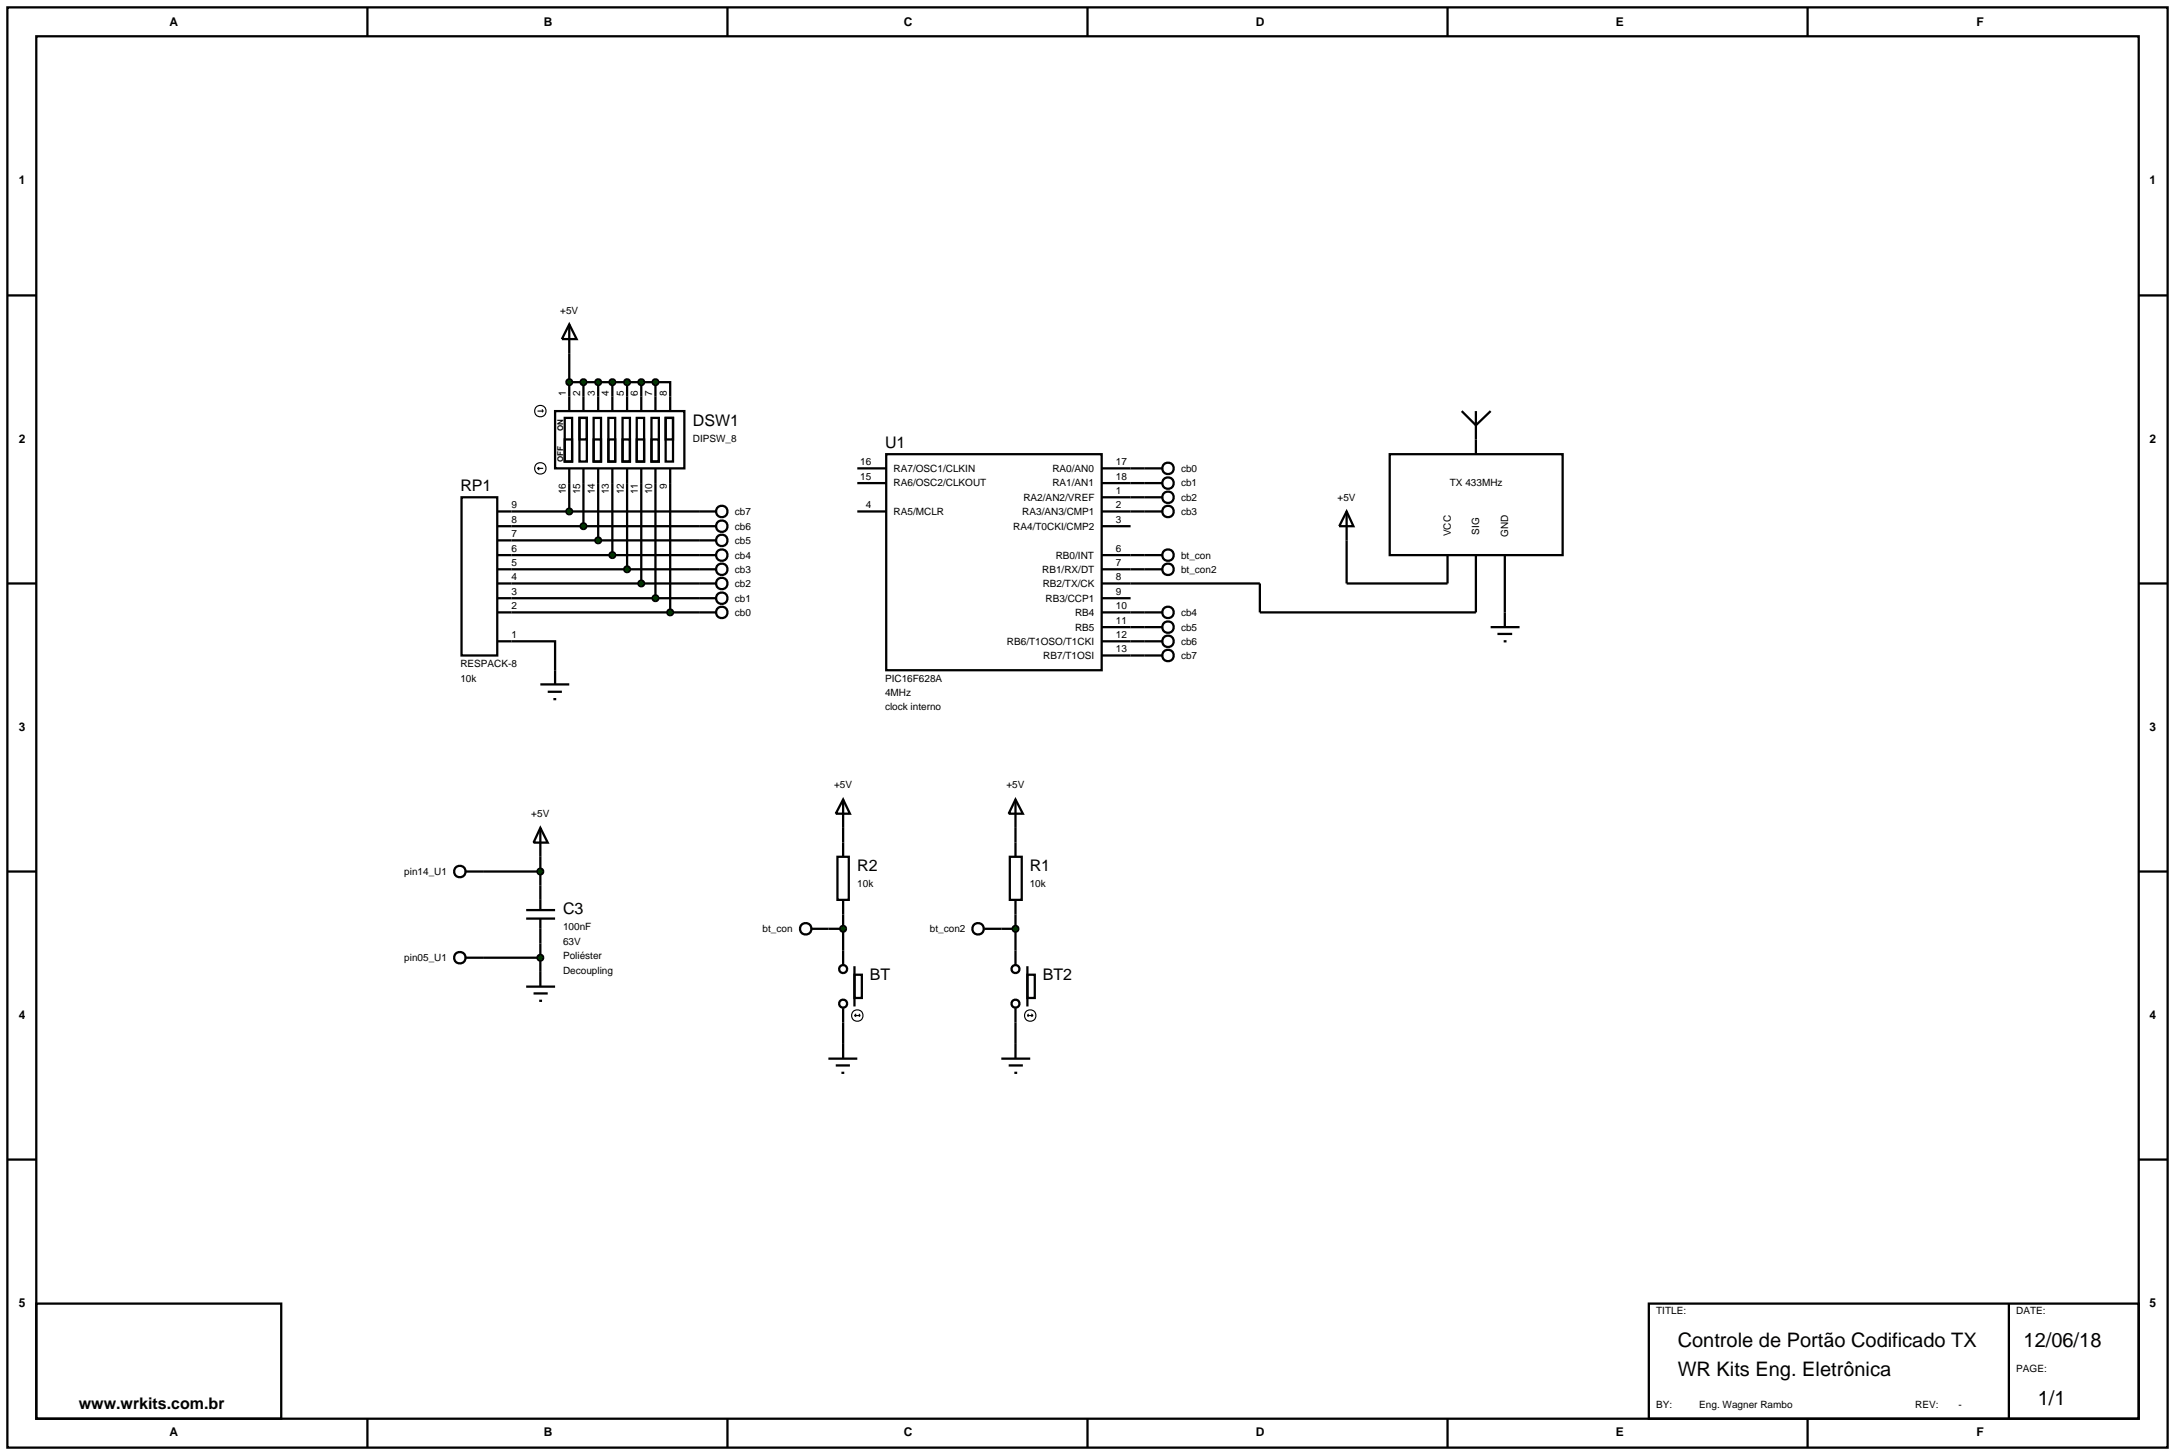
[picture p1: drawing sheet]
<svg xmlns="http://www.w3.org/2000/svg" width="384mm" height="257mm" viewBox="0 0 384 257" stroke-linecap="round" stroke-linejoin="round" font-family="sans-serif">
<g fill="none" stroke="#000" stroke-width=".4">
<path d="M1.3 1.3h381v254h-381zM6.4 6.4h370.8v243.8h-370.8zM64.8 1.3v5.1M128.3 1.3v5.1M191.8 1.3v5.1M255.3 1.3v5.1M318.8 1.3v5.1M1.3 52.1h5.1M377.2 52.1h5.1M100.4 67.4h15.2M100.4 62.3v7.6M102.9 67.4v2.5"/>
<path d="M105.5 67.4v2.5M108 67.4v2.5M110.6 67.4v2.5M113.1 67.4v2.5M115.6 67.4h2.6v2.5M115.6 67.4v2.5M90.2 97.9h33.1M90.2 90.2h33.1M90.2 92.8h33.1M90.2 95.3h33.1M100.4 85.2v5M102.9 85.2v7.6"/>
<path d="M105.5 85.2v10.1M108 85.2v12.7M110.6 85.2v15.2M113.1 85.2v17.7M115.6 85.2v20.3M118.2 85.2v22.8M199.4 97.9h2.5M199.4 90.2h2.5M199.4 87.7h2.5M199.4 85.2h2.5M199.4 82.6h2.5M1.3 102.9h5.1"/>
<path d="M90.2 113.1h7.7v5.1M90.2 102.9h33.1M90.2 100.4h33.1M90.2 108h33.1M90.2 105.5h33.1M199.4 100.4h2.5M199.4 108h2.5M199.4 110.6h2.5M199.4 113.1h2.5M199.4 115.6h2.5M377.2 102.9h5.1M1.3 153.7h5.1"/>
<path d="M85.2 153.7h10.1M95.3 151.1v5.1M147.7 151.1h2v7.6h-2zM148.7 141l1.2 2.5h-2.5zM148.7 141v10.1M148.7 158.7v11.5M179.1 146v2.6M377.2 153.7h5.1M85.2 168.9h10.1M95.3 166.4v5M143.1 163.8h5.6M148.7 177.8v8.9"/>
<path d="M150.7 171.9h1.3v4.1h-1.3zM150.7 170.4v7.1M176.6 163.8h2.5M179.1 161.3v6.3M146.1 186.7h5.1M147.4 187.9h2.5M148.4 189.2h.5M179.1 180.3v3.8M1.3 204.5h5.1M377.2 204.5h5.1M6.4 229.9h43.2v20.3h-43.2zM290.8 229.9h86.4v20.3h-86.4z"/>
<path d="M354.3 229.9v20.3M64.8 250.2v5.1M128.3 250.2v5.1M191.8 250.2v5.1M255.3 250.2v5.1M318.8 250.2v5.1"/>
<circle cx="142.1" cy="163.8" r="1.01"/>
<circle cx="148.7" cy="170.9" r=".7"/>
<circle cx="148.7" cy="177" r=".7"/>
</g>
<g fill="none" stroke="#000" stroke-width=".2">
<path d="M150.7 179.1h1M150.7 179.1l.3 .2M151 178.8l-.3 .3M151.5 178.8l.2 .3M151.7 179.1l-.2 .2"/>
<circle cx="151.2" cy="179.1" r="1.01"/>
</g>
<path d="M148.3 163.5l.4-.2-.5 .5zM148.7 163.3l.4 .2 .1 .3zM149.2 163.8l-.1 .3-.4 .2zM148.2 163.8l.5 .5-.3-.1z" fill="#004000" stroke="#000" stroke-width=".4"/>
<path d="M148.2 163.8l.5-.5 .5 .5-.5 .5z" fill="#004000"/>
<g fill="none" stroke="#000" stroke-width=".4">
<path d="M82.1 153.7h3.1M95.3 156.2v4.3M82.1 168.9h3.1M92.8 162h5.1M92.8 160.5h5.1M92.8 174h5.1M94.1 175.2h2.5M95.1 176.5h.5M95.3 162v4.4M95.3 171.4v2.6"/>
<circle cx="81.1" cy="153.7" r="1.01"/>
<circle cx="81.1" cy="168.9" r="1.01"/>
</g>
<path d="M95 168.5l.3-.1-.5 .5zM95.3 168.4l.4 .2 .1 .3zM95.8 168.9l-.2 .4-.3 .1zM94.8 168.9l.5 .5-.3-.1z" fill="#004000" stroke="#000" stroke-width=".4"/>
<path d="M94.8 168.9l.5-.5 .5 .5-.5 .5z" fill="#004000"/>
<path d="M95.3 146l1.3 2.6h-2.5zM95.3 146v5.1" fill="none" stroke="#000" stroke-width=".4"/>
<path d="M94.9 153.4l.4-.2-.5 .5zM95.3 153.2l.3 .1 .2 .4zM95.8 153.7l-.1 .3-.4 .2zM94.8 153.7l.5 .5-.3-.1z" fill="#004000" stroke="#000" stroke-width=".4"/>
<path d="M94.8 153.7l.5-.5 .5 .5-.5 .5z" fill="#004000"/>
<g fill="none" stroke="#000" stroke-width=".4">
<path d="M151.2 82.6h5.1M151.2 85.2h5.1M151.2 90.2h5.1M156.3 80.1h38v38.1h-38zM194.3 82.6h5.1M194.3 97.9h5.1M194.3 85.2h5.1M194.3 87.7h5.1M194.3 90.2h5.1M194.3 92.8h5.1M194.3 100.4h5.1M194.3 102.9h5.1"/>
<path d="M194.3 105.5h5.1M194.3 108h5.1M194.3 110.6h5.1M194.3 113.1h5.1M194.3 115.6h5.1M178.1 151.1h2.1v7.6h-2.1zM179.1 141l1.3 2.5h-2.5zM179.1 141v5M179.1 148.6v2.5M179.1 158.7v2.6M173.6 163.8h3M179.1 167.6v2.6"/>
<path d="M179.1 177.8v2.5M181.2 171.9h1.3v4.1h-1.3zM181.2 170.4v7.1M176.6 186.7h5.1M177.9 187.9h2.5M178.9 189.2h.5M179.1 184.1v2.6"/>
<circle cx="172.5" cy="163.8" r="1.01"/>
<circle cx="179.1" cy="170.9" r=".7"/>
<circle cx="179.1" cy="177" r=".7"/>
</g>
<g fill="none" stroke="#000" stroke-width=".2">
<path d="M181.2 179.1h1M181.2 179.1l.2 .2M181.4 178.8l-.2 .3M181.9 178.8l.3 .3M182.2 179.1l-.3 .2"/>
<circle cx="181.7" cy="179.1" r="1.01"/>
</g>
<path d="M178.7 163.5l.4-.2-.5 .5zM179.1 163.3l.4 .2 .1 .3zM179.6 163.8l-.1 .3-.4 .2zM178.6 163.8l.5 .5-.4-.2z" fill="#004000" stroke="#000" stroke-width=".4"/>
<path d="M178.6 163.8l.5-.5 .5 .5-.5 .5z" fill="#004000"/>
<g fill="none" stroke="#000" stroke-width=".4">
<path d="M100.4 57.2l1.3 2.6h-2.6zM100.4 57.2v5.1M97.9 72.5h22.8v10.1h-22.8zM99.6 73.7h1.3v7.7h-1.3zM99.6 77.5h1.3v3.9h-1.3zM100.4 69.9v2.6M102.2 73.7h1.3v7.7h-1.3zM102.2 73.7h1.3v3.8h-1.3zM102.9 69.9v2.6M104.7 73.7h1.3v7.7h-1.3zM104.7 77.5h1.3v3.9h-1.3zM105.5 69.9v2.6"/>
<path d="M107.3 73.7h1.2v7.7h-1.2zM107.3 77.5h1.2v3.9h-1.2zM108 69.9v2.6M109.8 73.7h1.3v7.7h-1.3zM109.8 77.5h1.3v3.9h-1.3zM110.6 69.9v2.6M112.3 73.7h1.3v7.7h-1.3zM112.3 77.5h1.3v3.9h-1.3zM113.1 69.9v2.6M114.9 73.7h1.3v7.7h-1.3zM114.9 77.5h1.3v3.9h-1.3zM115.6 69.9v2.6"/>
<path d="M117.4 73.7h1.3v7.7h-1.3zM117.4 73.7h1.3v3.8h-1.3zM118.2 69.9v2.6M81.4 87.7h6.3v27.9h-6.3zM87.7 97.9h2.5M87.7 90.2h2.5M87.7 95.3h2.5M87.7 92.8h2.5M100.4 82.6v2.6M102.9 82.6v2.6M105.5 82.6v2.6M108 82.6v2.6"/>
<path d="M110.6 82.6v2.6M113.1 82.6v2.6M115.6 82.6v2.6M118.2 82.6v2.6M201.9 97.9h3.1M201.9 90.2h3.1M201.9 87.7h3.1M201.9 85.2h3.1M201.9 82.6h3.1M87.7 100.4h2.5M87.7 108h2.5M87.7 113.1h2.5"/>
<path d="M87.7 105.5h2.5M87.7 102.9h2.5M97.9 118.2v2.5M201.9 100.4h3.1M201.9 108h3.1M201.9 110.6h3.1M201.9 113.1h3.1M201.9 115.6h3.1M95.3 120.7h5.1M96.6 122h2.5M97.6 123.3h.5"/>
<circle cx="206" cy="87.7" r="1.01"/>
<circle cx="206" cy="82.6" r="1.01"/>
<circle cx="206" cy="97.9" r="1.01"/>
<circle cx="206" cy="85.2" r="1.01"/>
<circle cx="206" cy="90.2" r="1.01"/>
<circle cx="206" cy="100.4" r="1.01"/>
<circle cx="206" cy="113.1" r="1.01"/>
<circle cx="206" cy="108" r="1.01"/>
<circle cx="206" cy="110.6" r="1.01"/>
<circle cx="206" cy="115.6" r="1.01"/>
</g>
<g fill="none" stroke="#000" stroke-width=".2">
<path d="M94.8 72.5h1M95.6 72.2l.2 .3M95.8 72.5l-.2 .2M94.8 82.6l.3 .3M94.8 82.6h1M95.1 82.4l-.3 .2"/>
<circle cx="95.3" cy="72.5" r="1.01"/>
<circle cx="95.3" cy="82.6" r="1.01"/>
</g>
<g fill="#004000" stroke="#000" stroke-width=".4">
<path d="M102.6 67l.3-.1-.5 .5zM102.9 66.9l.3 .1 .2 .4zM103.4 67.4l-.2 .4-.3 .1zM102.4 67.4l.5 .5-.3-.1z"/>
<path d="M105.2 67l.3-.1-.5 .5zM105.5 66.9l.3 .1 .2 .4zM106 67.4l-.2 .4-.3 .1zM105 67.4l.5 .5-.3-.1z"/>
<path d="M107.6 67.1l.4-.2-.5 .5zM108 66.9l.3 .1 .2 .4zM108.5 67.4l-.2 .4-.3 .1zM107.5 67.4l.5 .5-.3-.1z"/>
<path d="M110.2 67.1l.4-.2-.5 .5zM110.6 66.9l.3 .1 .2 .4zM111.1 67.4l-.2 .4-.3 .1zM110.1 67.4l.5 .5-.3-.1z"/>
<path d="M112.8 67l.3-.1-.5 .5zM113.1 66.9l.3 .1 .2 .4zM113.1 67.9l.5-.5-.2 .4zM112.6 67.4l.5 .5-.3-.1z"/>
<path d="M115.3 67l.3-.1-.5 .5zM115.6 66.9l.3 .1 .2 .4zM116.1 67.4l-.2 .4-.3 .1zM115.1 67.4l.5 .5-.3-.1z"/>
<path d="M100.1 67l.3-.1-.5 .5zM100.4 66.9l.3 .1 .2 .4zM100.4 67.9l.5-.5-.2 .4zM99.9 67.4l.5 .5-.3-.1z"/>
</g>
<g fill="#004000">
<path d="M102.4 67.4l.5-.5 .5 .5-.5 .5z"/>
<path d="M105 67.4l.5-.5 .5 .5-.5 .5z"/>
<path d="M107.5 67.4l.5-.5 .5 .5-.5 .5z"/>
<path d="M110.1 67.4l.5-.5 .5 .5-.5 .5z"/>
<path d="M112.6 67.4l.5-.5 .5 .5-.5 .5z"/>
<path d="M115.1 67.4l.5-.5 .5 .5-.5 .5z"/>
<path d="M99.9 67.4l.5-.5 .5 .5-.5 .5z"/>
</g>
<g fill="none" stroke="#000" stroke-width=".4">
<path d="M123.3 90.2h3M123.3 92.8h3M123.3 95.3h3M123.3 97.9h3M123.3 100.4h3M123.3 102.9h3M123.3 105.5h3M123.3 108h3"/>
<circle cx="127.3" cy="95.3" r="1.01"/>
<circle cx="127.3" cy="97.9" r="1.01"/>
<circle cx="127.3" cy="90.2" r="1.01"/>
<circle cx="127.3" cy="92.8" r="1.01"/>
<circle cx="127.3" cy="100.4" r="1.01"/>
<circle cx="127.3" cy="108" r="1.01"/>
<circle cx="127.3" cy="102.9" r="1.01"/>
<circle cx="127.3" cy="105.5" r="1.01"/>
</g>
<g fill="#004000" stroke="#000" stroke-width=".4">
<path d="M100 89.9l.4-.2-.5 .5zM100.4 89.7l.3 .1 .2 .4zM100.4 90.7l.5-.5-.2 .4zM99.9 90.2l.5 .5-.3-.1z"/>
<path d="M102.6 92.4l.3-.1-.5 .5zM102.9 92.3l.4 .2 .1 .3zM102.9 93.3l.5-.5-.1 .3zM102.4 92.8l.5 .5-.4-.2z"/>
<path d="M105.2 94.9l.3-.1-.5 .5zM105.5 94.8l.3 .1 .2 .4zM106 95.3l-.2 .4-.3 .1zM105 95.3l.5 .5-.3-.1z"/>
<path d="M107.7 97.5l.3-.1-.5 .5zM108 97.4l.4 .2 .1 .3zM108 98.4l.5-.5-.1 .3zM107.5 97.9l.5 .5-.3-.1z"/>
<path d="M110.2 100.1l.4-.2-.5 .5zM110.6 99.9l.3 .1 .2 .4zM111.1 100.4l-.1 .3-.4 .2zM110.1 100.4l.5 .5-.4-.2z"/>
<path d="M112.8 102.5l.3-.1-.5 .5zM113.1 102.4l.3 .1 .2 .4zM113.1 103.4l.5-.5-.2 .4zM112.6 102.9l.5 .5-.3-.1z"/>
<path d="M115.2 105.2l.4-.2-.5 .5zM115.6 105l.4 .2 .1 .3zM116.1 105.5l-.1 .3-.4 .2zM115.1 105.5l.5 .5-.3-.1z"/>
<path d="M117.9 107.6l.3-.1-.5 .5zM118.2 107.5l.3 .1 .2 .4zM118.7 108l-.2 .4-.3 .1zM117.7 108l.5 .5-.4-.2z"/>
</g>
<g fill="#004000">
<path d="M100.4 89.7l.5 .5-.5 .5-.5-.5z"/>
<path d="M102.4 92.8l.5-.5 .5 .5-.5 .5z"/>
<path d="M105.5 94.8l.5 .5-.5 .5-.5-.5z"/>
<path d="M108 97.4l.5 .5-.5 .5-.5-.5z"/>
<path d="M110.1 100.4l.5-.5 .5 .5-.5 .5z"/>
<path d="M112.6 102.9l.5-.5 .5 .5-.5 .5z"/>
<path d="M115.1 105.5l.5-.5 .5 .5-.5 .5z"/>
<path d="M118.2 107.5l.5 .5-.5 .5-.5-.5z"/>
</g>
<path d="M257.8 72.5l2.5 2.5 2.6-2.5M260.3 72.5v7.6M237.5 90.2l1.2 2.6h-2.5zM237.5 90.2v12.7h17.8v-5M245.1 80.1h30.5v17.8h-30.5zM260.3 97.9v10.1h-38.1v-5.1h-22.8M265.4 97.9v12.7M262.9 110.6h5.1M264.1 111.8h2.6M265.2 113.1h.5" fill="none" stroke="#000" stroke-width=".4"/>
<g font-size="3.5">
<text x="295.9" y="237.6">Controle de Portão Codificado TX</text>
<text x="356.9" y="237.6">12/06/18</text>
<text x="295.9" y="242.7">WR Kits Eng. Eletrônica</text>
<text x="359.4" y="247.8">1/1</text>
</g>
<g font-size="2.8">
<text x="122.2" y="75.1">DSW1</text>
<text x="156.1" y="79">U1</text>
<text x="81.2" y="86.6">RP1</text>
<text x="151.2" y="153.7">R2</text>
<text x="181.6" y="153.7">R1</text>
<text x="99.3" y="161.3">C3</text>
<text x="153.4" y="172.8">BT</text>
<text x="183.9" y="172.8">BT2</text>
<text x="13.9" y="248.5">www.wrkits.com.br</text>
</g>
<g font-size="2.1">
<text x="29.9" y="4.5">A</text>
<text x="95.9" y="4.5">B</text>
<text x="159.4" y="4.5">C</text>
<text x="221.5" y="4.5">D</text>
<text x="285" y="4.5">E</text>
<text x="348.6" y="4.5">F</text>
<text x="3.3" y="32.4">1</text>
<text x="379.1" y="32.4">1</text>
<text x="3.3" y="78.1">2</text>
<text x="379.1" y="78.1">2</text>
<text x="3.3" y="128.9">3</text>
<text x="379.1" y="128.9">3</text>
<text x="3.3" y="179.7">4</text>
<text x="379.1" y="179.7">4</text>
<text x="3.3" y="230.5">5</text>
<text x="379.1" y="230.5">5</text>
<text x="29.9" y="253.3">A</text>
<text x="95.9" y="253.3">B</text>
<text x="159.4" y="253.3">C</text>
<text x="221.5" y="253.3">D</text>
<text x="285" y="253.3">E</text>
<text x="348.6" y="253.3">F</text>
</g>
<g font-size="1.8">
<text x="98.8" y="55.3">+5V</text>
<text x="99.8" y="69.9" transform="rotate(-90 99.8 69.9)">1</text>
<text x="102.3" y="69.9" transform="rotate(-90 102.3 69.9)">2</text>
<text x="104.9" y="69.9" transform="rotate(-90 104.9 69.9)">3</text>
<text x="107.4" y="69.9" transform="rotate(-90 107.4 69.9)">4</text>
<text x="110" y="69.9" transform="rotate(-90 110 69.9)">5</text>
<text x="112.5" y="69.9" transform="rotate(-90 112.5 69.9)">6</text>
<text x="115" y="69.9" transform="rotate(-90 115 69.9)">7</text>
<text x="117.6" y="69.9" transform="rotate(-90 117.6 69.9)">8</text>
<text x="122.2" y="77.9">DIPSW_8</text>
<text x="151.7" y="82">16</text>
<text x="157.6" y="83.2">RA7/OSC1/CLKIN</text>
<text x="185.6" y="83.2">RA0/AN0</text>
<text x="196.8" y="82">17</text>
<text x="208.3" y="83.2">cb0</text>
<text x="90.2" y="89.6">9</text>
<text x="99.8" y="87.2" transform="rotate(-90 99.8 87.2)">16</text>
<text x="102.3" y="87.2" transform="rotate(-90 102.3 87.2)">15</text>
<text x="104.9" y="87.2" transform="rotate(-90 104.9 87.2)">14</text>
<text x="107.4" y="87.2" transform="rotate(-90 107.4 87.2)">13</text>
<text x="110" y="87.2" transform="rotate(-90 110 87.2)">12</text>
<text x="112.5" y="87.2" transform="rotate(-90 112.5 87.2)">11</text>
<text x="115" y="87.2" transform="rotate(-90 115 87.2)">10</text>
<text x="117.6" y="86.2" transform="rotate(-90 117.6 86.2)">9</text>
<text x="151.7" y="84.6">15</text>
<text x="152.7" y="89.6">4</text>
<text x="157.6" y="85.8">RA6/OSC2/CLKOUT</text>
<text x="180.5" y="88.3">RA2/AN2/VREF</text>
<text x="185.6" y="85.8">RA1/AN1</text>
<text x="196.8" y="84.6">18</text>
<text x="196.8" y="87.1">1</text>
<text x="196.8" y="89.6">2</text>
<text x="208.3" y="88.3">cb2</text>
<text x="208.3" y="85.8">cb1</text>
<text x="235.9" y="88.3">+5V</text>
<text x="255.7" y="85.8">TX 433MHz</text>
<text x="90.2" y="94.7">7</text>
<text x="90.2" y="92.2">8</text>
<text x="129.6" y="90.8">cb7</text>
<text x="129.6" y="93.4">cb6</text>
<text x="129.6" y="95.9">cb5</text>
<text x="157.6" y="90.8">RA5/MCLR</text>
<text x="178.7" y="93.4">RA4/T0CKI/CMP2</text>
<text x="180.3" y="90.8">RA3/AN3/CMP1</text>
<text x="196.8" y="92.2">3</text>
<text x="208.3" y="90.8">cb3</text>
<text x="255.9" y="94.6" transform="rotate(-90 255.9 94.6)">VCC</text>
<text x="260.9" y="94.3" transform="rotate(-90 260.9 94.3)">SIG</text>
<text x="266" y="94.7" transform="rotate(-90 266 94.7)">GND</text>
<text x="90.2" y="99.8">5</text>
<text x="90.2" y="97.3">6</text>
<text x="129.6" y="98.5">cb4</text>
<text x="129.6" y="101">cb3</text>
<text x="183.8" y="101">RB1/RX/DT</text>
<text x="186.2" y="98.5">RB0/INT</text>
<text x="196.8" y="97.3">6</text>
<text x="196.8" y="99.8">7</text>
<text x="208.3" y="98.5">bt_con</text>
<text x="208.3" y="101">bt_con2</text>
<text x="90.2" y="107.4">2</text>
<text x="90.2" y="104.9">3</text>
<text x="90.2" y="102.3">4</text>
<text x="129.6" y="103.5">cb2</text>
<text x="129.6" y="106.1">cb1</text>
<text x="183.9" y="103.5">RB2/TX/CK</text>
<text x="184.4" y="106.1">RB3/CCP1</text>
<text x="196.8" y="102.3">8</text>
<text x="196.8" y="104.9">9</text>
<text x="196.8" y="107.4">10</text>
<text x="90.2" y="112.5">1</text>
<text x="129.6" y="108.6">cb0</text>
<text x="177.6" y="113.7">RB6/T1OSO/T1CKI</text>
<text x="189.6" y="108.6">RB4</text>
<text x="189.6" y="111.2">RB5</text>
<text x="196.8" y="110">11</text>
<text x="196.8" y="112.5">12</text>
<text x="208.3" y="108.6">cb4</text>
<text x="208.3" y="111.2">cb5</text>
<text x="208.3" y="113.7">cb6</text>
<text x="81.2" y="117.7">RESPACK-8</text>
<text x="184" y="116.2">RB7/T1OSI</text>
<text x="196.8" y="115">13</text>
<text x="208.3" y="116.2">cb7</text>
<text x="81.2" y="120.2">10k</text>
<text x="156.1" y="120.2">PIC16F628A</text>
<text x="156.1" y="122.7">4MHz</text>
<text x="156.1" y="125.3">clock interno</text>
<text x="147.1" y="139">+5V</text>
<text x="177.5" y="139">+5V</text>
<text x="93.7" y="144.1">+5V</text>
<text x="71.3" y="154.3">pin14_U1</text>
<text x="151.2" y="156.5">10k</text>
<text x="181.6" y="156.5">10k</text>
<text x="99.3" y="164.1">100nF</text>
<text x="99.3" y="166.7">63V</text>
<text x="134.5" y="164.4">bt_con</text>
<text x="164" y="164.4">bt_con2</text>
<text x="71.3" y="169.5">pin05_U1</text>
<text x="99.3" y="169.2">Poliéster</text>
<text x="99.3" y="171.8">Decoupling</text>
<text x="292.1" y="231.8">TITLE:</text>
<text x="355.6" y="231.8">DATE:</text>
<text x="355.6" y="242">PAGE:</text>
<text x="292.1" y="248.3">BY:</text>
<text x="299.7" y="248.3">Eng. Wagner Rambo</text>
<text x="337.8" y="248.3">REV:</text>
<text x="345.4" y="248.3">-</text>
</g>
<g font-size="1.4">
<text x="99.3" y="76" transform="rotate(-90 99.3 76)">ON</text>
<text x="99.3" y="81.5" transform="rotate(-90 99.3 81.5)">OFF</text>
</g>
</svg>
